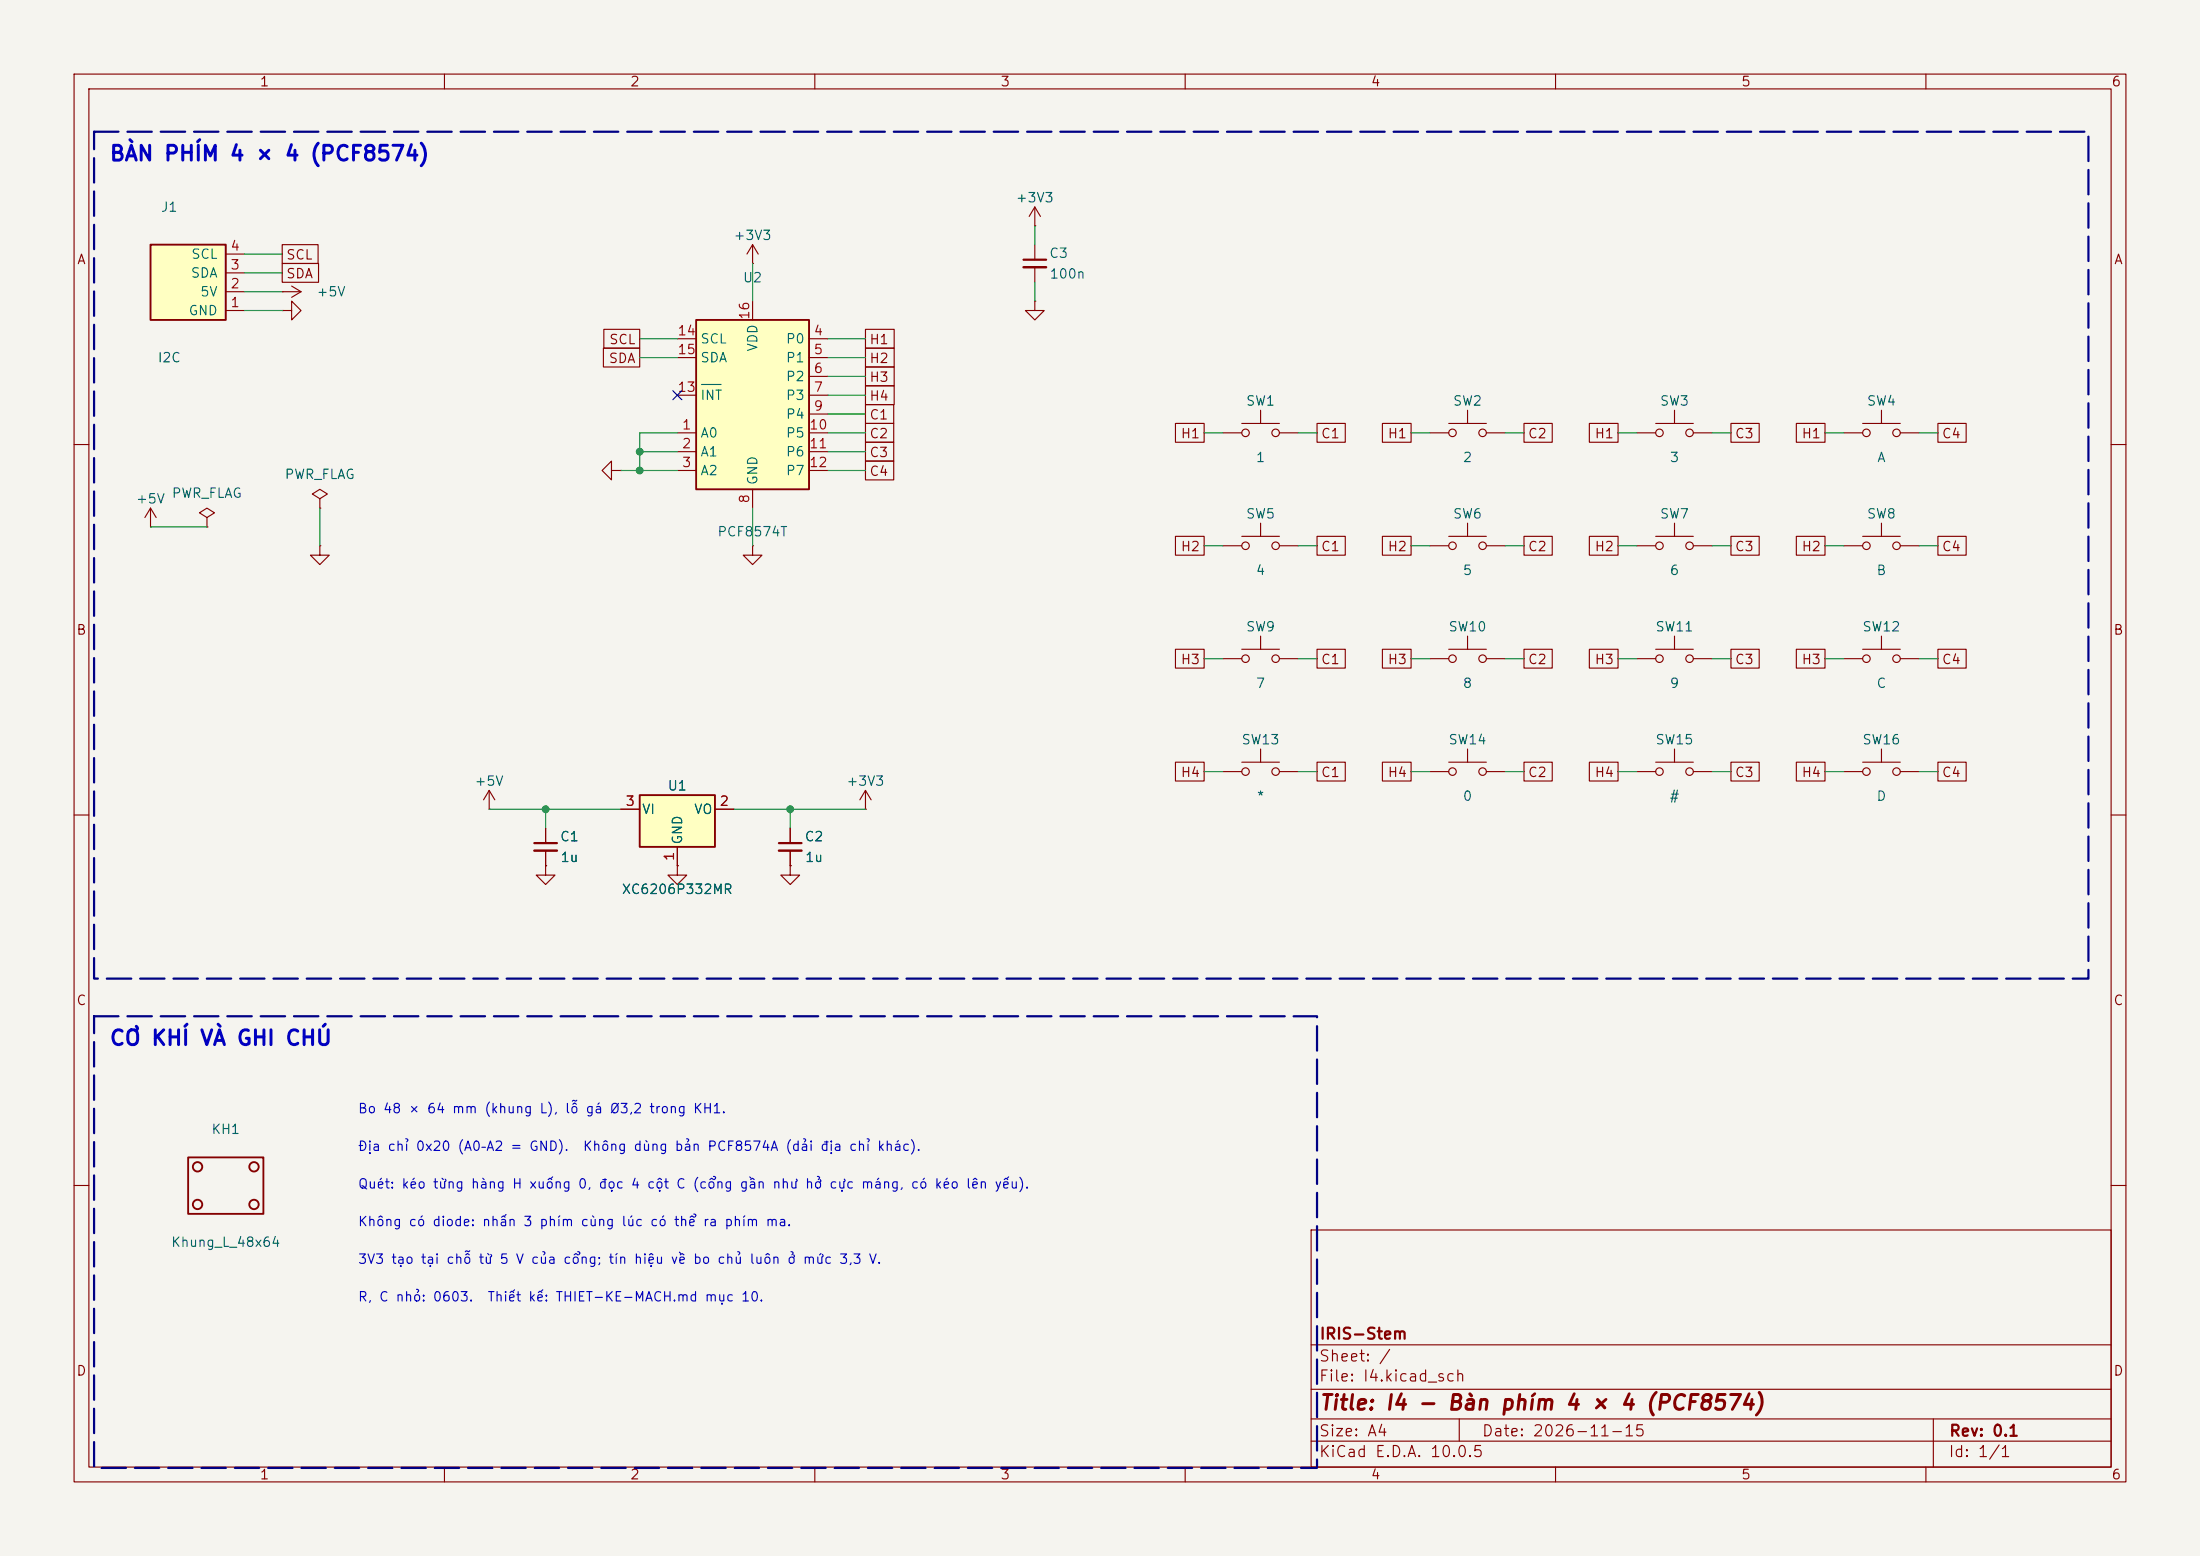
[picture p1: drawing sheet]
<svg xmlns="http://www.w3.org/2000/svg" width="297mm" height="210mm" viewBox="0 0 297 210" stroke-linecap="round" stroke-linejoin="round" font-family="sans-serif">
<path d="M0 0h297v210h-297z" fill="#f5f4ef" stroke="#f5f4ef" stroke-width=".14"/>
<g fill="none" stroke="#840000" stroke-width=".15">
<path d="M10 10h277v190h-277zM12 12h273v186h-273zM60 10v2M110 10v2M160 10v2M210 10v2M260 10v2M38.1 39.4h.1M38.1 39.4h2.5M39.4 38.6l1.2 .8M40.6 39.4l-1.2 .7M10 60h2"/>
<path d="M43.2 73.7v1.2h1.2l-1.2 1.3-1.3-1.3h1.3M43.2 73.7h.1M285 60h2M10 110h2M285 110h2M10 160h2M177 166h108v32h-108zM285 160h2M60 198v2M110 198v2M160 198v2M177 194.5h108"/>
<path d="M177 191.5h108M177 187.5h108M177 181.5h108M197 191.5v3M210 198v2M260 198v2M261 191.5v6.5"/>
</g>
<path d="M20.3 33h10.2v10.2h-10.2z" fill="#ffffc2"/>
<g fill="none" stroke="#840000" stroke-width=".25">
<path d="M20.3 33h10.2v10.2h-10.2zM25.4 156.2h10.2v7.6h-10.2z"/>
<circle cx="26.7" cy="157.5" r=".63"/>
<circle cx="34.3" cy="157.5" r=".63"/>
<circle cx="26.7" cy="162.6" r=".63"/>
<circle cx="34.3" cy="162.6" r=".63"/>
</g>
<g fill="none" stroke="#840000" stroke-width=".15">
<path d="M30.5 39.4h2.5M30.5 36.8h2.5M30.5 34.3h2.5M101.6 35.6h.1M101.6 33l-.8 1.3M101.6 33l.8 1.3M101.6 33v2.6M139.7 30.5h.1M139.7 27.9l-.8 1.3M139.7 27.9l.8 1.3M139.7 27.9v2.6M30.5 41.9h2.5"/>
<path d="M38.1 41.9h1.3v-1.3l1.2 1.3-1.2 1.3v-1.3M38.1 41.9h.1M165.1 58.4h2.5M167.6 57.2h5.1M170.2 55.4v1.8M172.7 58.4h2.6M193 58.4h2.6M195.6 57.2h5.1M198.1 55.4v1.8M200.7 58.4h2.5M221 58.4h2.5M223.5 57.2h5.1"/>
<path d="M226.1 55.4v1.8M228.6 58.4h2.5M248.9 58.4h2.6M251.5 57.2h5M254 55.4v1.8M256.5 58.4h2.6M82.5 63.5v-1.3l-1.2 1.3 1.2 1.3v-1.3h1.3M83.8 63.5h.1M101.6 73.7v1.2h1.3l-1.3 1.3-1.3-1.3h1.3M101.6 73.7h.1M165.1 73.7h2.5M167.6 72.4h5.1"/>
<path d="M170.2 70.6v1.8M172.7 73.7h2.6M193 73.7h2.6M195.6 72.4h5.1M198.1 70.6v1.8M200.7 73.7h2.5M221 73.7h2.5M223.5 72.4h5.1M226.1 70.6v1.8M228.6 73.7h2.5M248.9 73.7h2.6M251.5 72.4h5"/>
<path d="M254 70.6v1.8M256.5 73.7h2.6M165.1 88.9h2.5M167.6 87.6h5.1M170.2 85.9v1.7M172.7 88.9h2.6M193 88.9h2.6M195.6 87.6h5.1M198.1 85.9v1.7M200.7 88.9h2.5M221 88.9h2.5M223.5 87.6h5.1"/>
<path d="M226.1 85.9v1.7M228.6 88.9h2.5M248.9 88.9h2.6M251.5 87.6h5M254 85.9v1.7M256.5 88.9h2.6M66 109.2h.1M66 106.7l-.7 1.3M66 106.7l.8 1.3M66 106.7v2.5M73.7 116.8v1.3h1.2l-1.2 1.3-1.3-1.3h1.3M73.7 116.8h.1"/>
<path d="M73.7 111.8v2M73.7 114.8v2M91.4 116.8v1.3h1.3l-1.3 1.3-1.2-1.3h1.2M91.4 116.8h.1M106.7 116.8v1.3h1.2l-1.2 1.3-1.3-1.3h1.3M106.7 116.8h.1M116.8 109.2h.1M116.8 106.7l-.7 1.3M116.8 106.7l.8 1.3M116.8 106.7v2.5M165.1 104.1h2.5M167.6 102.9h5.1"/>
<path d="M170.2 101.1v1.8M172.7 104.1h2.6M193 104.1h2.6M195.6 102.9h5.1M198.1 101.1v1.8M200.7 104.1h2.5M221 104.1h2.5M223.5 102.9h5.1M226.1 101.1v1.8M228.6 104.1h2.5M248.9 104.1h2.6M251.5 102.9h5"/>
<path d="M254 101.1v1.8M256.5 104.1h2.6"/>
<circle cx="168.1" cy="58.4" r=".51"/>
<circle cx="172.2" cy="58.4" r=".51"/>
<circle cx="196.1" cy="58.4" r=".51"/>
<circle cx="200.2" cy="58.4" r=".51"/>
<circle cx="224" cy="58.4" r=".51"/>
<circle cx="228.1" cy="58.4" r=".51"/>
<circle cx="252" cy="58.4" r=".51"/>
<circle cx="256" cy="58.4" r=".51"/>
<circle cx="168.1" cy="73.7" r=".51"/>
<circle cx="172.2" cy="73.7" r=".51"/>
<circle cx="196.1" cy="73.7" r=".51"/>
<circle cx="200.2" cy="73.7" r=".51"/>
<circle cx="224" cy="73.7" r=".51"/>
<circle cx="228.1" cy="73.7" r=".51"/>
<circle cx="252" cy="73.7" r=".51"/>
<circle cx="256" cy="73.7" r=".51"/>
<circle cx="168.1" cy="88.9" r=".51"/>
<circle cx="172.2" cy="88.9" r=".51"/>
<circle cx="196.1" cy="88.9" r=".51"/>
<circle cx="200.2" cy="88.9" r=".51"/>
<circle cx="224" cy="88.9" r=".51"/>
<circle cx="228.1" cy="88.9" r=".51"/>
<circle cx="252" cy="88.9" r=".51"/>
<circle cx="256" cy="88.9" r=".51"/>
<circle cx="168.1" cy="104.1" r=".51"/>
<circle cx="172.2" cy="104.1" r=".51"/>
<circle cx="196.1" cy="104.1" r=".51"/>
<circle cx="200.2" cy="104.1" r=".51"/>
<circle cx="224" cy="104.1" r=".51"/>
<circle cx="228.1" cy="104.1" r=".51"/>
<circle cx="252" cy="104.1" r=".51"/>
<circle cx="256" cy="104.1" r=".51"/>
</g>
<path d="M72.1 113.8h3.1" fill="none" stroke="#840000" stroke-width=".3"/>
<path d="M72.1 114.8h3.1" fill="none" stroke="#840000" stroke-width=".33"/>
<path d="M94 43.2h15.2v22.8h-15.2z" fill="#ffffc2"/>
<path d="M94 43.2h15.2v22.8h-15.2z" fill="none" stroke="#840000" stroke-width=".25"/>
<g fill="none" stroke="#840000" stroke-width=".15">
<path d="M139.7 33v2.1M139.7 36.1v2M91.4 58.4h2.6M91.4 45.7h2.6M91.4 48.3h2.6M91.4 53.3h2.6M101.6 40.6v2.6M109.2 58.4h2.6M109.2 45.7h2.6M109.2 48.3h2.6M109.2 50.8h2.6M109.2 53.3h2.6"/>
<path d="M109.2 55.9h2.6M139.7 40.6v1.3h1.3l-1.3 1.3-1.3-1.3h1.3M139.7 40.6h.1M20.3 71.1h.1M20.3 68.6l-.7 1.3M20.3 68.6l.8 1.3M20.3 68.6v2.5M27.9 69.9l1.1-.7-1.1-.6-1 .6 1 .7v1.2M27.9 71.1h.1M43.2 67.3l1-.6-1-.7-1 .7 1 .6v1.3M43.2 68.6h.1M91.4 61h2.6"/>
<path d="M91.4 63.5h2.6M101.6 66v2.6M109.2 61h2.6M109.2 63.5h2.6M106.7 111.8v2M106.7 114.8v2"/>
</g>
<path d="M94.7 51.9h2.7" fill="none" stroke="#006464" stroke-width=".15"/>
<path d="M138.2 35.1h3M105.2 113.8h3" fill="none" stroke="#840000" stroke-width=".3"/>
<path d="M138.2 36.1h3M105.2 114.8h3" fill="none" stroke="#840000" stroke-width=".33"/>
<path d="M86.4 107.3h10.1v7h-10.1z" fill="#ffffc2"/>
<path d="M86.4 107.3h10.1v7h-10.1z" fill="none" stroke="#840000" stroke-width=".25"/>
<g fill="none" stroke="#840000" stroke-width=".15">
<path d="M38.1 35.6h4.9v2.5h-4.9zM38.1 33h4.8v2.6h-4.8zM81.5 47h4.9v2.5h-4.9zM81.5 44.4h4.9v2.6h-4.9zM116.8 47h3.9v2.5h-3.9zM116.8 49.5h3.9v2.6h-3.9zM116.8 52.1h3.9v2.5h-3.9zM116.8 54.6h3.9v2.6h-3.9zM116.8 57.1h3.9v2.6h-3.9zM116.8 44.4h3.9v2.6h-3.9zM116.8 59.7h3.9v2.5h-3.9zM158.7 57.1h3.9v2.6h-3.9z"/>
<path d="M177.8 57.1h3.8v2.6h-3.8zM186.6 57.1h3.9v2.6h-3.9zM205.7 57.1h3.9v2.6h-3.9zM214.6 57.1h3.8v2.6h-3.8zM233.7 57.1h3.8v2.6h-3.8zM242.5 57.1h3.9v2.6h-3.9zM261.6 57.1h3.8v2.6h-3.8zM116.8 62.2h3.9v2.6h-3.9zM158.7 72.4h3.9v2.5h-3.9zM177.8 72.4h3.8v2.5h-3.8zM186.6 72.4h3.9v2.5h-3.9zM205.7 72.4h3.9v2.5h-3.9z"/>
<path d="M214.6 72.4h3.8v2.5h-3.8zM233.7 72.4h3.8v2.5h-3.8zM242.5 72.4h3.9v2.5h-3.9zM261.6 72.4h3.8v2.5h-3.8zM158.7 87.6h3.9v2.6h-3.9zM177.8 87.6h3.8v2.6h-3.8zM186.6 87.6h3.9v2.6h-3.9zM205.7 87.6h3.9v2.6h-3.9zM214.6 87.6h3.8v2.6h-3.8zM233.7 87.6h3.8v2.6h-3.8zM242.5 87.6h3.9v2.6h-3.9zM261.6 87.6h3.8v2.6h-3.8z"/>
<path d="M73.7 116.8h.1M73.7 111.8v2M73.7 114.8v2M83.8 109.2h2.6M91.4 116.8h.1M91.4 114.3v2.5M96.5 109.2h2.6M106.7 116.8h.1M106.7 111.8v2M106.7 114.8v2M158.7 102.9h3.9v2.5h-3.9zM177.8 102.9h3.8v2.5h-3.8z"/>
<path d="M186.6 102.9h3.9v2.5h-3.9zM205.7 102.9h3.9v2.5h-3.9zM214.6 102.9h3.8v2.5h-3.8zM233.7 102.9h3.8v2.5h-3.8zM242.5 102.9h3.9v2.5h-3.9zM261.6 102.9h3.8v2.5h-3.8z"/>
</g>
<g fill="none" stroke="#009600" stroke-width=".15">
<path d="M33 39.4h5.1M33 36.8h5.1M33 34.3h5.1M101.6 35.6v5M139.7 30.5v2.5M139.7 38.1v2.5M33 41.9h5.1M86.4 45.7h5M86.4 48.3h5M91.4 58.4h-5v5.1M111.8 45.7h5M111.8 48.3h5"/>
<path d="M111.8 53.3h5M111.8 55.9h5M111.8 58.4h5M111.8 50.8h5M162.6 58.4h2.5M175.3 58.4h2.5M190.5 58.4h2.5M203.2 58.4h2.5M218.4 58.4h2.6M231.1 58.4h2.6M246.4 58.4h2.5M259.1 58.4h2.5"/>
<path d="M20.3 71.1h7.6M43.2 68.6v5.1M83.8 63.5h7.6M86.4 61h5M101.6 68.6v5.1M111.8 63.5h5M111.8 61h5M162.6 73.7h2.5M175.3 73.7h2.5M190.5 73.7h2.5M203.2 73.7h2.5M218.4 73.7h2.6"/>
<path d="M231.1 73.7h2.6M246.4 73.7h2.5M259.1 73.7h2.5M162.6 88.9h2.5M175.3 88.9h2.5M190.5 88.9h2.5M203.2 88.9h2.5M218.4 88.9h2.6M231.1 88.9h2.6M246.4 88.9h2.5M259.1 88.9h2.5M66 109.2h17.8"/>
<path d="M73.7 109.2v2.6M99.1 109.2h17.7M106.7 109.2v2.6M162.6 104.1h2.5M175.3 104.1h2.5M190.5 104.1h2.5M203.2 104.1h2.5M218.4 104.1h2.6M231.1 104.1h2.6M246.4 104.1h2.5M259.1 104.1h2.5"/>
</g>
<path d="M90.8 52.7l1.2 1.2M92 52.7l-1.2 1.2" fill="none" stroke="#000084" stroke-width=".15"/>
<path d="M12.7 17.8h269.2v114.3h-269.2zM12.7 137.2h165.1v60.9h-165.1z" fill="none" stroke="#000084" stroke-width=".3" stroke-dasharray="3.3 1.2"/>
<g fill="#009600" stroke="#009600" stroke-width=".14">
<circle cx="86.4" cy="63.5" r=".46"/>
<circle cx="73.7" cy="109.2" r=".46"/>
<circle cx="106.7" cy="109.2" r=".46"/>
<circle cx="86.4" cy="61" r=".46"/>
</g>
<g font-size="2" fill="#0000c2">
<text x="14.7" y="22.2">BÀN PHÍM 4 × 4 (PCF8574)</text>
<text x="14.7" y="141.6">CƠ KHÍ VÀ GHI CHÚ</text>
</g>
<text font-size="2" fill="#840000" x="178" y="190.8">Title: I4 - Bàn phím 4 × 4 (PCF8574)</text>
<g font-size="1.5" fill="#840000">
<text x="178" y="184.1">Sheet: /</text>
<text x="178" y="181.1">IRIS-Stem</text>
<text x="178" y="186.8">File: I4.kicad_sch</text>
<text x="178" y="197">KiCad E.D.A. 10.0.5</text>
<text x="178" y="194.2">Size: A4</text>
<text x="200" y="194.2">Date: 2026-11-15</text>
<text x="263" y="197">Id: 1/1</text>
<text x="263" y="194.2">Rev: 0.1</text>
</g>
<g font-size="1.3" fill="#840000">
<text x="35" y="12">1</text>
<text x="85" y="12">2</text>
<text x="135" y="12">3</text>
<text x="185" y="12">4</text>
<text x="235" y="12">5</text>
<text x="285" y="12">6</text>
<text x="10.3" y="36">A</text>
<text x="38.5" y="35.3">SCL</text>
<text x="285.3" y="36">A</text>
<text x="38.5" y="37.9">SDA</text>
<text x="82.1" y="46.8">SCL</text>
<text x="117.3" y="46.8">H1</text>
<text x="82.1" y="49.3">SDA</text>
<text x="117.3" y="49.3">H2</text>
<text x="117.3" y="51.9">H3</text>
<text x="117.3" y="54.4">H4</text>
<text x="117.3" y="56.9">C1</text>
<text x="117.3" y="59.5">C2</text>
<text x="159.3" y="59.5">H1</text>
<text x="178.2" y="59.5">C1</text>
<text x="187.3" y="59.5">H1</text>
<text x="206.2" y="59.5">C2</text>
<text x="215.2" y="59.5">H1</text>
<text x="234.1" y="59.5">C3</text>
<text x="243.1" y="59.5">H1</text>
<text x="262.1" y="59.5">C4</text>
<text x="117.3" y="64.6">C4</text>
<text x="117.3" y="62">C3</text>
<text x="159.3" y="74.7">H2</text>
<text x="178.2" y="74.7">C1</text>
<text x="187.3" y="74.7">H2</text>
<text x="206.2" y="74.7">C2</text>
<text x="215.2" y="74.7">H2</text>
<text x="234.1" y="74.7">C3</text>
<text x="243.1" y="74.7">H2</text>
<text x="262.1" y="74.7">C4</text>
<text x="10.2" y="86">B</text>
<text x="159.3" y="90">H3</text>
<text x="178.2" y="90">C1</text>
<text x="187.3" y="90">H3</text>
<text x="206.2" y="90">C2</text>
<text x="215.2" y="90">H3</text>
<text x="234.1" y="90">C3</text>
<text x="243.1" y="90">H3</text>
<text x="262.1" y="90">C4</text>
<text x="285.2" y="86">B</text>
<text x="159.3" y="105.2">H4</text>
<text x="178.2" y="105.2">C1</text>
<text x="187.3" y="105.2">H4</text>
<text x="206.2" y="105.2">C2</text>
<text x="215.2" y="105.2">H4</text>
<text x="234.1" y="105.2">C3</text>
<text x="243.1" y="105.2">H4</text>
<text x="262.1" y="105.2">C4</text>
<text x="10.2" y="136">C</text>
<text x="285.2" y="136">C</text>
<text x="10.2" y="186">D</text>
<text x="285.2" y="186">D</text>
<text x="35" y="200">1</text>
<text x="85" y="200">2</text>
<text x="135" y="200">3</text>
<text x="185" y="200">4</text>
<text x="235" y="200">5</text>
<text x="285" y="200">6</text>
</g>
<g font-size="1.3" fill="#006464">
<text x="21.6" y="28.9">J1</text>
<text x="137" y="27.6">+3V3</text>
<text x="25.7" y="35.3">SCL</text>
<text x="98.9" y="32.7">+3V3</text>
<text x="141.6" y="35.1">C3</text>
<text x="25.7" y="37.8">SDA</text>
<text x="26.9" y="40.3">5V</text>
<text x="42.6" y="40.3">+5V</text>
<text x="100.2" y="38.4">U2</text>
<text x="141.6" y="37.9">100n</text>
<text x="25.4" y="42.9">GND</text>
<text x="94.5" y="46.7">SCL</text>
<text x="102.6" y="47.5" transform="rotate(-90 102.6 47.5)">VDD</text>
<text x="106" y="46.7">P0</text>
<text x="21.2" y="49.2">I2C</text>
<text x="94.5" y="49.2">SDA</text>
<text x="106" y="49.2">P1</text>
<text x="106" y="51.8">P2</text>
<text x="94.5" y="59.4">A0</text>
<text x="94.5" y="54.3">INT</text>
<text x="106" y="54.3">P3</text>
<text x="106" y="56.8">P4</text>
<text x="106" y="59.4">P5</text>
<text x="168.1" y="55.1">SW1</text>
<text x="196.1" y="55.1">SW2</text>
<text x="224" y="55.1">SW3</text>
<text x="251.9" y="55.1">SW4</text>
<text x="38.3" y="65">PWR_FLAG</text>
<text x="94.5" y="61.9">A1</text>
<text x="94.5" y="64.5">A2</text>
<text x="102.6" y="65.6" transform="rotate(-90 102.6 65.6)">GND</text>
<text x="106" y="61.9">P6</text>
<text x="106" y="64.5">P7</text>
<text x="169.4" y="62.7">1</text>
<text x="197.4" y="62.7">2</text>
<text x="225.3" y="62.7">3</text>
<text x="253.3" y="62.7">A</text>
<text x="18.3" y="68.3">+5V</text>
<text x="23.1" y="67.5">PWR_FLAG</text>
<text x="168.1" y="70.3">SW5</text>
<text x="196.1" y="70.3">SW6</text>
<text x="224" y="70.3">SW7</text>
<text x="251.9" y="70.3">SW8</text>
<text x="96.8" y="72.7">PCF8574T</text>
<text x="169.4" y="77.9">4</text>
<text x="197.4" y="77.9">5</text>
<text x="225.3" y="77.9">6</text>
<text x="253.2" y="77.9">B</text>
<text x="168.1" y="85.5">SW9</text>
<text x="195.5" y="85.5">SW10</text>
<text x="223.4" y="85.5">SW11</text>
<text x="251.3" y="85.5">SW12</text>
<text x="169.4" y="93.2">7</text>
<text x="197.4" y="93.2">8</text>
<text x="225.3" y="93.2">9</text>
<text x="253.2" y="93.2">C</text>
<text x="167.5" y="100.8">SW13</text>
<text x="195.5" y="100.8">SW14</text>
<text x="223.4" y="100.8">SW15</text>
<text x="251.3" y="100.8">SW16</text>
<text x="64" y="106.4">+5V</text>
<text x="90" y="107">U1</text>
<text x="114.2" y="106.4">+3V3</text>
<text x="75.5" y="113.9">C1</text>
<text x="86.6" y="110.2">VI</text>
<text x="93.6" y="110.2">VO</text>
<text x="108.5" y="113.9">C2</text>
<text x="169.6" y="108.4">*</text>
<text x="197.4" y="108.4">0</text>
<text x="225.3" y="108.4">#</text>
<text x="253.2" y="108.4">D</text>
<text x="75.6" y="116.7">1u</text>
<text x="92.4" y="114.1" transform="rotate(-90 92.4 114.1)">GND</text>
<text x="108.6" y="116.7">1u</text>
<text x="83.8" y="121">XC6206P332MR</text>
<text x="28.4" y="153.4">KH1</text>
<text x="23" y="168.6">Khung_L_48x64</text>
</g>
<g font-size="1.3" fill="#a90000">
<text x="31" y="34.2">4</text>
<text x="31" y="41.8">1</text>
<text x="31" y="39.2">2</text>
<text x="31" y="36.7">3</text>
<text x="91.4" y="45.6">14</text>
<text x="101.5" y="43.2" transform="rotate(-90 101.5 43.2)">16</text>
<text x="109.8" y="45.6">4</text>
<text x="91.4" y="53.2">13</text>
<text x="91.4" y="48.1">15</text>
<text x="109.8" y="48.1">5</text>
<text x="109.8" y="50.7">6</text>
<text x="109.8" y="53.2">7</text>
<text x="92" y="58.3">1</text>
<text x="109.2" y="58.3">10</text>
<text x="109.8" y="55.7">9</text>
<text x="92" y="60.8">2</text>
<text x="92" y="63.4">3</text>
<text x="109.2" y="60.8">11</text>
<text x="109.2" y="63.4">12</text>
<text x="101.5" y="68" transform="rotate(-90 101.5 68)">8</text>
<text x="84.4" y="109.1">3</text>
<text x="97.1" y="109.1">2</text>
<text x="91.3" y="116.3" transform="rotate(-90 91.3 116.3)">1</text>
</g>
<g font-size="1.3" fill="#0000c2">
<text x="48.2" y="155.7">Địa chỉ 0x20 (A0–A2 = GND).</text>
<text x="48.2" y="150.6">Bo 48 × 64 mm (khung L), lỗ gá Ø3,2 trong KH1.</text>
<text x="78.6" y="155.7">Không dùng bản PCF8574A (dải địa chỉ khác).</text>
<text x="48.2" y="160.7">Quét: kéo từng hàng H xuống 0, đọc 4 cột C (cổng gần như hở cực máng, có kéo lên yếu).</text>
<text x="48.2" y="165.8">Không có diode: nhấn 3 phím cùng lúc có thể ra phím ma.</text>
<text x="48.2" y="170.9">3V3 tạo tại chỗ từ 5 V của cổng; tín hiệu về bo chủ luôn ở mức 3,3 V.</text>
<text x="48.2" y="176">R, C nhỏ: 0603.</text>
<text x="65.7" y="176">Thiết kế: THIET-KE-MACH.md mục 10.</text>
</g>
</svg>
